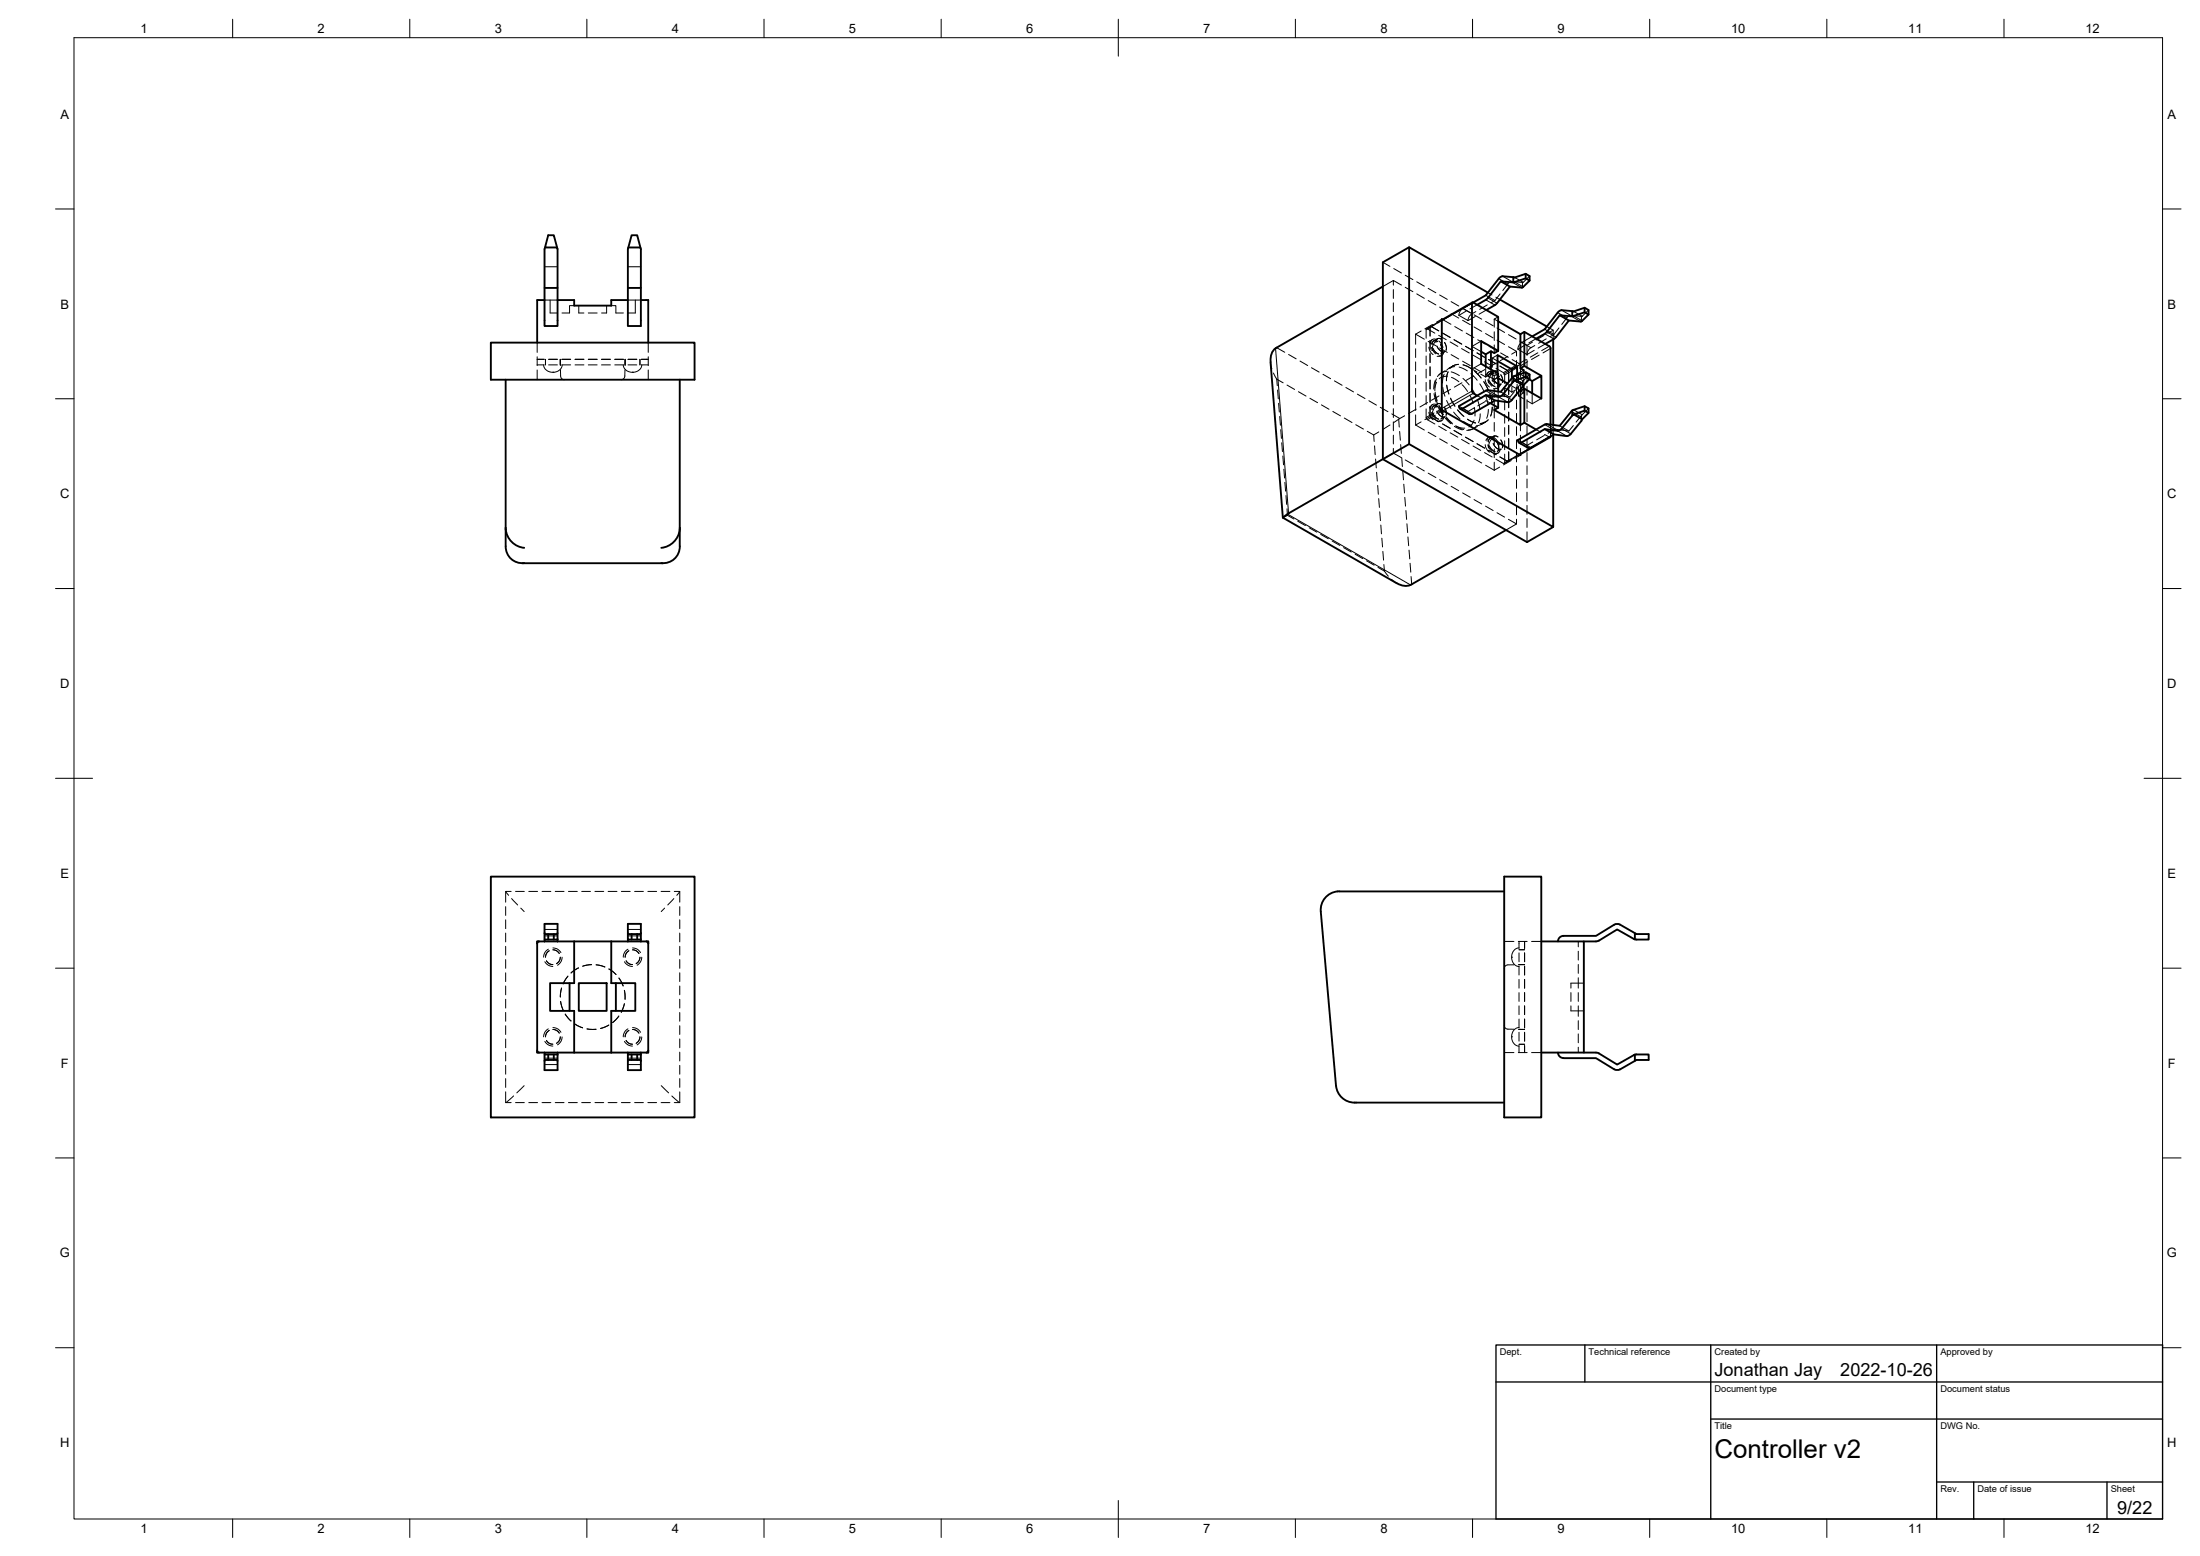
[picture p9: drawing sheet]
<svg xmlns="http://www.w3.org/2000/svg" width="594mm" height="420mm" viewBox="0 0 594 420" stroke-linecap="round" stroke-linejoin="round" font-family="sans-serif">
<!-- layer: Visible -->
<g fill="none" stroke="#000" stroke-width=".51">
<path d="M147 77.7h3.6M147.2 66.8l-.2 21.2h3.6v-20.8l-.2-.4h-3.2l.8-3.3h1.5l.9 3.3M169.5 77.7h3.6M169.7 66.8h3.2l.2 .4v20.8h-3.6zM169.7 66.8l.9-3.3h1.5l.8 3.3M373.4 77.4l-28.7 16.5M380.5 66.8l-7.1 4v53.2l38.9 22.4 7.1-4.1M401.8 79l-21.3-12.2v53.1M404.7 75.2l-3.5 4.5-3.4 2M405.3 76l2.4 1.4M408.6 74.8l-2.8-.2-.5 .1-.6 .5M408.6 74.8v1.4"/>
<path d="M408.6 76.2l-3.3-.2-3.5 4.5M408.7 76.2l3.3-1 1 .6-1.7 1.7M410.9 77.7l-3.2-.3-3.6 4.7-2.7 1.6M411.3 77.5l-.4 .2M412 73.9l-3 1-.4-.1M412 73.9l1 .6v1.3M412 73.9v1.3M132.5 92.5h55.1v10h-55.1zM147 81h-1.9v11.5M150.6 81h4.4v1.5h10.1v-1.5h4.4M173.1 81h1.9v11.5M343.1 97.8l3.3 42"/>
<path d="M344.8 93.9a3.6 3.6 0 0 0-1.7 3.8M389.6 86.3l-.3-.1v24.5l21.3 12.2v-.2M397.6 81.7l-8.3 4.7M397.8 81.7l6.8 3.9v9.1M397.8 81.7l-.3 .2v23.7l.3 .6 1.1 .6M400 95l1.2 .7M401.2 95.7v3.3M401.8 80.4l-2.9 1.9M402.6 94.8v5M404.4 97.5l3.9 2.2M404.6 94.7l-1.1 .7-.9-.6-1.4 .9M404.6 94.7l-4.6-2.6v6.1l4.6 2.7v4.8"/>
<path d="M404.6 86.8l6 3.4M405 80.9l12.7 7.3M408.3 99.7v2.4M409.7 98.9l-5.3-3v4.9M409.7 98.9v2.4M409.7 98.9l-1.4 .8M410.6 90.2l1-.6 6.8 3.9 .3 .4v20.7M410.6 90.2v9.2M411.6 89.6v9.2M413.7 90.8l3.4-1.9 3.5-4.5 .8-.6 3.2 .2v1.4l3.3-1.1 1.1 .6-2 1.9-3.3-.2-3.5 4.4M417.7 89.6l-2.9 1.9M419.4 91.7v23"/>
<path d="M420.2 91l-2.9 1.9M421.2 85.1l2.5 1.5M424.6 84l.3 .1 3-1 1.1 .6v1.2M424.6 85.4l-3.4-.3-3.5 4.5M427.9 83.1v1.2M136.5 102.5l.1 45a4.5 4.5 0 0 0 4.9 4.6M183.6 102.5v45a4.5 4.5 0 0 1-5 4.6M380.5 119.9l-7.1 4.1M401.2 105.5l-7.2 4.2M401.2 106.7l2.5 1.4M401.8 105.3l-.6 .2M402.4 108.9l2.2 1.2"/>
<path d="M404.6 102.1l2.5 1.5M404.6 108.2v1.9M404.7 107.2l-3.5-.5-6.2 3.6a.64 .64 0 0 1-.7 0 .64 .64 0 0 1-.3-.6M405.8 106.6l-.6 .4-.5 .2M408.6 101.7v1.4M408.6 103.1l-2.8 3.5M408.6 101.7l3.4-1.2 1 .6v1.2M408.7 101.7l-3.4 4.1-3.5-.5M409 102.7l2.3 1.4-3.6 4.4-.5 .1-3.5-.5-6.5 3.7h-.4l-2.5-1.4M409 102.7l-.4 .4M410.2 119.5l2.4 1.4M411.5 100.7v-.8l-.9-.5 1-.6 4.6 2.7"/>
<path d="M411.5 103.9v1.2M411.6 105l-1 .6v9.2l-7.1-4.1 1.1-.6M411.6 105v9.2M411.6 114.2l3.2 1.8M411.6 114.2l-1 .6M412 101.7l1 .6-1.7 1.8M412 100.5v1.2M412 101.7l-3 1M413 102.4l.7 .5M413.7 102.9l2.5-1.4v6.1l-4.6-2.6M413.7 102.9v3.3M417.1 115.9l2.5 1.4"/>
<path d="M418.6 118l-8.2 4.8M418.7 117.8l-.3 .2M419.4 117.4v24.9l-38.9-22.4M420.6 116.4l-3.5-.5-6.2 3.5a.64 .64 0 0 1-.7 .1 .64 .64 0 0 1-.3-.7M423.1 117.8l-3.5-.5-6.2 3.6M424.6 110.8v1.4l-3.2 3.8-.8 .3M424.6 112.2l.3-.3 2.3 1.3-3 3.9-.6 .5-.5 .1M424.6 110.8l3.3-1.1 1.1 .6v1.2M424.6 110.8l-3.4 4.2-3.9-.5-7.4 4.3M424.9 111.9l3-1 1.1 .6-1.8 1.7M427.9 109.7v1.2M346.4 139.8l30.8 17.7a3.8 3.8 0 0 0 4 .3l25.5-14.7"/>
<path d="M348 138.6l-1.6 1.2M373.4 124l-25.4 14.6M413.4 120.9h-.7M136.5 142.5l.1 .5M136.6 142.9a5.6 5.6 0 0 0 5 5M141.1 152.1h37.9M183.6 142.9a5.6 5.6 0 0 1-5 5M183.6 142.5v.5M132.5 236.7h55.1v65h-55.1zM406.2 236.7h10v65h-10zM145.1 254.2h29.9v30h-29.9zM145.6 254.2l-.5 .5"/>
<path d="M147 252v-2.5h3.6v4.1M147 252v2.2M147 252l.2 .2h3.2l.2-.2M147.1 253.6h3.5M148 252.2v1.5M149.5 252.2v1.5M150.6 253.6v.6M155 254.2v11.3h-6.5v7.5h6.5v11.2M165.1 254.2v11.3h6.5v7.5h-6.5v11.2M169.5 252l.2 .2h2.4M169.6 253.6h3.5M170.6 252.2v1.5"/>
<path d="M172.1 252.2v1.5M173.1 252v-2.5h-3.6v4.7M173.1 252v2.2M173.1 252l-.2 .2h-.8M174.6 254.2l.5 .5M361.6 240.7h44.6M361.6 240.7a5 5 0 0 0-4.9 5.4l4.1 47.1a5 5 0 0 0 5 4.5h40.4M416.2 254.2h11.5v30h-11.5M427.7 254.2h3.3M441.5 252l-4.1-2.3a1.54 1.54 0 0 0-1.5 0l-4.9 3h-8.8a1.49 1.49 0 0 0-1.5 1.5M441.5 252l.4 .2h3.3v1.5l-3.7-.1zM441.5 253.6l-4.8-2.6-4.9 3-.8 .2"/>
<path d="M153.8 265.5v7.5M156.3 265.5h7.5v7.5h-7.5zM166.3 265.5v7.5M145.1 283.7l.5 .5M147 284.2v2.3M147.2 284.7h3.2M147.2 284.7l-.1 .1M148 286.2h2.4l.2 .3M148 284.7v1.5M148 286.2h-.8l-.2 .3M149.5 284.7v1.5M150.4 284.7l.2 .1"/>
<path d="M150.6 284.2v4.8h-3.6v-2.5M169.5 284.2v4.8h3.6v-2.5M169.5 286.5l.2-.3h3.2l.2 .3M169.7 284.7h3.2M169.7 284.7l-.1 .1M170.6 284.7v1.5M172.1 284.7v1.5M172.9 284.7l.2 .1M173.1 284.2v2.3M175.1 283.7l-.5 .5M420.7 284.2a1.49 1.49 0 0 0 1.5 1.5h8.8l4.9 3.1 .8 .1 .7-.2M427.7 284.2l3.8 .1 5.2 3.2 4.5-2.6"/>
<path d="M441.5 284.8v1.7M441.5 284.8l-.3 .1M441.9 284.7h3.3v1.5h-3.3l-4.4 2.6M441.9 284.7l-.4 .1"/>
</g>
<!-- layer: Hidden -->
<g fill="none" stroke="#000" stroke-width=".27">
<path d="M147 72h3.6M169.5 72h3.6M373.4 70.8l1.9 1.1M376.3 78.2v2.4M376.3 75.7l-2.9 1.7M376.4 72.5l2 1.2M378.4 77l-2.1-1.3v1.3M379.5 74.3l2 1.2M379.5 77.6l2 1.2M382.6 76.1l2 1.2M382.6 79.4l2 1.2M385.7 77.9l2 1.2"/>
<path d="M388.7 79.7l2.1 1.1M401.2 79.7l2.5 1.5M401.8 79l1.1 .7M405.1 79.4l-1.4 1.8-1 .5M409 74.9l2.3 1.3-.2 .1M411.1 77.7v-1.4l-3-.3-.7 .5-1.6 1.9M413 74.5l-1.7 1.7M145.1 97h1.9M145.1 98.5h1.9M145.1 92.5v2.6M145.1 96.3v2.4M145.1 99.9v2.6"/>
<path d="M146.8 98.5a2.3 2.3 0 0 0 2.5 2M147 81h3.6M147.3 97v1.5M148.1 97h2.4M148.1 98.5h2.4M148.5 81v3.5h2.1M151.3 98.5v-1.5v1.7M151.3 99.9l.1 1.6a1.01 1.01 0 0 0 1 1M151.7 97h2.4M151.7 98.5h2.4M151.8 98.5a2.3 2.3 0 0 1-2.5 2M155 82.5h-1.2v2h-2"/>
<path d="M155.3 97h2.4M155.3 98.5h2.4M156.3 82.5v2h1.4M158.9 84.5h2.3M158.9 97h2.3M158.9 98.5h2.3M162.4 97h2.4M162.4 98.5h2.4M163.8 82.5v2h-1.4M165.1 82.5h1.2v2h2M166 97h2.4M166 98.5h2.4"/>
<path d="M168.3 98.5a2.3 2.3 0 0 0 2.5 2M168.8 99.9l-.1 1.6a1.01 1.01 0 0 1-1 1M168.8 98.5v-1.5v1.7M169.5 81h3.6M169.6 97h2.4M169.6 98.5h2.4M171.6 81v3.5h-2.1M172.8 97v1.5M173.1 97h1.9M173.1 98.5h1.9M173.3 98.5a2.3 2.3 0 0 1-2.5 2M175 92.5v2.6"/>
<path d="M175 96.3v2.4M175 99.9v2.6M343.1 97.8l.4 1.8M376.3 81.8v2.4M376.3 85.3v2.4M376.3 88.9v2.4M376.3 92.5v2.4M376.3 96.1v2.3M376.3 99.6v2.4M382.3 90.2l2.3 1.4M382.3 90.2v2.8M382.3 94.2v2.3"/>
<path d="M382.3 97.7v2.4M383.8 89.4l-1.5 .8M385.1 92.5v2.4M385.1 96.1v2.4M385.1 99.7v2.4M385.7 92.2l2 1.2M385.7 81.2l2 1.1M385.8 93.7l.4 1.1 .8 1M386.2 91.9v2.4M386.2 95.5v2.4M386.2 99.1v2.4M386.5 93.8l1.2 1.7"/>
<path d="M386.8 91.7l-.8 .9M386.8 87.6l-2 1.2M386.9 94.1l.9 1.1 .7 .4M387.5 90l-2.3-1.2-.1 2.5M387.6 91.6a1.03 1.03 0 0 0-1.3 1.2M388 93.5l.8 1.1 .8 .4M388.2 91.5l-1.1 .6M388.2 92.3a.88 .88 0 0 0-1-.2 .88 .88 0 0 0-.5 .9M388.5 90.6l2 1.1M388.5 89.3l-2.3-1.1v2.5M388.5 92.1l1.2 1.7M388.7 94l2.1 1.2"/>
<path d="M388.7 82.9l2.1 1.2M389 93a2.42 2.42 0 0 1 .4 2.2M389.3 91.7a.89 .89 0 0 0-1.1-.3 .89 .89 0 0 0-.4 1M389.3 86.4l-4.1 2.4M389.3 86.2l-1.4 .8M389.4 96l-1.3 .2M389.6 89.9l2 1.2M389.6 86.3l2.2 1.3M389.9 94.8a1.03 1.03 0 0 1-1.3 1.3M390.1 92.5a2.46 2.46 0 0 1 .4 2.1M390.2 94.9l-1.1 .6M391.6 92.3l2.1 1.2"/>
<path d="M391.9 95.8l2 1.1M391.9 81.4l2 1.2M391.9 84.7l2 1.2M392.3 98.8l-1 .7M392.4 98.8l-1 .6M392.6 91.7l2.1 1.2M392.8 99l-1.5 .4-.7 .6M392.8 88.2l2.1 1.2M393.8 98.4l-1.4 .4-.7 .6M394 99.1l2.2 1M394.7 94.1l2 1.2M394.9 97.5l2.1 1.2"/>
<path d="M394.9 83.2l2.1 1.2M394.9 86.5l2.1 1.2M395.1 98.5l2.2 1M395.7 93.5l2.1 1.2M395.9 84l-1.9 1.2M395.9 90l2.1 1.1M397.8 95.9l2 1.2M397.8 81.7l-2.8 1.6a2.21 2.21 0 0 0-1 1.9M398 99.3l2.1 1.2M398 85l2.1 1.2M398 88.3l2.1 1.2M398.4 85.4l-2 1.2"/>
<path d="M398.5 84.1l-1 .6a2.21 2.21 0 0 0-1.1 1.9l-2.4-1.4M398.8 95.3l2.1 1.2M398.9 82.3l-2 1.1M399 91.7l2.1 1.2M400 98.2l-2.5 1.5 1.3 .7M400 92.1l-2.5 1.4 2.5 1.5M400.9 97.7l2 1.2M401 99.8l-2.1 1.2M401.2 86.8l2 1.2M401.2 90.1l2 1.1M401.2 99v2.8M401.4 83.7l-2 1.1"/>
<path d="M401.6 82.3l-2 1.2M401.9 97.1l2.1 1.2M402.1 93.5l2.1 1.2M402.6 99.8v1.2M403 96.7v2.5M403 96.7l1.4 .8M403.5 86.2l1.1 .6M403.5 86.2v2.2M403.5 89.6v2.3M403.5 93.1v2.3M403.9 80.2l1.1 .7M404 99.5l2.3 1.4v2.7"/>
<path d="M404.1 98l-2.1 1.2M404.2 88.6l2.1 1.2M404.2 91.8l2.1 1.2M404.4 95.9l-1.4 .8M404.6 85.6l-1.1 .6M405 98.8l2.3 1.5 .1 2.7M405.2 95.3l2.1 1.2M407.2 96.2l-2.1 1.2M407.3 93.6l2.2 1.3v1.2M407.3 90.4l2.1 1.1M408.1 99.8l-2.1 1.2M408.3 97.1l2.3 1.3-1.5 .8"/>
<path d="M409.5 97.3v2.4M409.5 94.9l-1.3 .7M410.4 92.1l1.9 1.1v2.8M410.6 99.4v2.5M411.5 99.9l-1.5 .9M411.8 93.2l-1.9 1.1M412.3 97.2v2.4M413.7 90.8l-2.8 1.7a2.21 2.21 0 0 0-1 1.8l2.4 1.4M413.8 92.4l-1.5 .8M414.3 94.6l-2 1.1M414.4 93.3l-1 .6a2.21 2.21 0 0 0-1.1 1.8M414.8 91.5l-1.9 1.1"/>
<path d="M416.9 90.6l-2.1 1.2M417.1 88.9l2.5 1.4M417.3 92.9l-2 1.1M417.5 91.5l-2 1.2M417.7 88.2l1.7 1v2.5M419.4 89.2l-1.5 .8M421 88.5l-1.4 1.8-1 .6M424.9 84.1l2.3 1.3M427 85.4l-3.2-.1-.5 .3-1.6 2M427 85.4v1.4M427.2 85.4h-.2M429 83.7l-1.8 1.7"/>
<path d="M149.3 100.5h.1M170.8 100.5h.1M343.9 100.7l.9 1.7M372.3 116.6l-1.4 .9M375.3 114.7l-2 1.3M376.3 103.2v2.4M376.3 106.8v2.4M376.3 110.3v2.4M376.3 113.9v2.4M376.3 117.5v2.4M379.3 112.3l-3 1.8M382.3 114.8l2.3 1.3"/>
<path d="M382.3 101.3v2.4M382.3 104.9v2.4M382.3 108.5v2.3M382.3 112v2.8M382.4 110.5l-2.1 1.2M383.8 113.9l-1.5 .9M385.1 110.4l.1 2.7 2.3 1.4M385.1 103.3v2.3M385.1 106.8v2.4M385.5 108.7l-2.1 1.2M385.7 116.7l2 1.2M385.8 111.3l.4 1.1 .8 .9"/>
<path d="M386.2 109.8v2.6l2.3 1.5M386.2 102.6v2.4M386.2 106.2v2.4M386.5 111.4l1.2 1.7M386.8 109.2l-.8 1M386.8 112.1l-2 1.2M386.9 111.7l.9 1.1 .7 .4M387.2 106.3l.6 2.3M387.6 102.7l-.4 2.4M387.6 109.2a1.03 1.03 0 0 0-1.3 1.2M388 111l.8 1.2 .8 .4M388.2 109.1l-1.1 .6"/>
<path d="M388.2 109.8a.88 .88 0 0 0-1-.2 .88 .88 0 0 0-.5 1M388.2 109.7l1.2 2M388.5 115.1l2 1.2M388.5 109.7l1.2 1.7M388.6 106.9l-2.1 1.2M388.7 118.5l2.1 1.2M389 110.6a2.39 2.39 0 0 1 .4 2.2M389.3 109.2a.89 .89 0 0 0-1.1-.2 .89 .89 0 0 0-.4 1M389.3 110.7l-1.4 .8M389.4 113.6l-1.3 .2M389.6 114.5l2 1.2M389.6 104.6l.6 2.4"/>
<path d="M389.9 112.4a1.03 1.03 0 0 1-1.3 1.2M390 101l-.4 1.1-.1 1.3M390.1 110a2.49 2.49 0 0 1 .4 2.1M390.1 112.7l1.7 1.7M390.2 112.5l-1.1 .6M390.3 100.1l-1.4 .8-.8 .8M390.6 108.1l1.2 2.2M390.7 104l.5 2.4M391 100.4l-.3 1.1-.1 1.3M391.6 116.9l2.1 1.1M391.7 107.5l1.2 2.2M391.7 105.1l-2.1 1.2"/>
<path d="M392.5 111.3l1.7 1.8M392.6 116.2l2.1 1.3M392.7 115.1l2.2 1M393.6 110.7l1.7 1.7M394 109.7l2.4 1.4 .3 .7M394.7 118.7l2 1.1M394.8 103.4l-2.1 1.1M395.2 113.8l2.2 1M395.7 118l2.1 1.2M396.3 113.2l2.2 1M397.2 100.9l1.7 1.8M397.9 101.6l-2.1 1.2"/>
<path d="M398 110.2l-1.6 .9M398.3 100.3l1.6 1.8M398.8 119.8l2.1 1.2M398.9 106.8l1.3 .7M398.9 115.1l-1.5 .9-1.3 .2M399.6 103.7l1.2 2.1M399.9 101l1.3 .8M400.7 103.1l1.1 2.1M400.8 114l-1.2 .8-1 .2M401.1 102.5l.2 1 .9 1M401.1 108.4l-2.1 1.2M401.1 114l-1.1 .6"/>
<path d="M401.2 114l-1.1 .6M401.2 101.1l2.3 1.3M401.2 108.1l1.2 .8M401.2 107l.6 2.3M401.7 102.6l.5 .9 .7 .8M401.9 113.4l-1.2 .8-1 .2M401.9 110.6l-.5 2.3M402.1 118l-.9 .9M402.1 100.4l-.9 .9M402.1 102.8l.9 1.2 .7 .4M402.3 106.3l.6 2.4M402.8 117.9a1.01 1.01 0 0 0-1.2 1.2"/>
<path d="M402.8 100.3a1.02 1.02 0 0 0-1.2 1.3M403 109.9l-.5 2.4M403 102.8l2.1 1.3M403 100.4v2.4M403.2 119.8l.6 .9 1 .6M403.2 102.2l.9 1.2 .7 .3M403.4 117.8l-1.1 .6M403.4 100.2l-1.1 .6M403.4 118.6a.88 .88 0 0 0-1-.2 .88 .88 0 0 0-.5 .9M403.4 101a.88 .88 0 0 0-1-.2 .88 .88 0 0 0-.5 .9M403.5 101.5v2.2M403.5 104.9v2.4"/>
<path d="M403.5 108.5v4.4M403.5 114.1v2.4M403.5 117.6v2.4M403.7 118.4l1.2 1.7M403.7 100.8l.8 1 .4 .8M404.2 119.4a2.29 2.29 0 0 1 .4 2.1M404.2 101.8a2.32 2.32 0 0 1 .4 2.1M404.4 100.8v1.2l.2 .1M404.5 118a.88 .88 0 0 0-1-.2 .88 .88 0 0 0-.5 .9M404.5 100.4a.89 .89 0 0 0-1-.2 .89 .89 0 0 0-.5 .9M404.6 100.9l-1.1 .6-.9-.5-1.4 .8M404.6 105.7v2.5"/>
<path d="M404.6 104.7l-1.3 .3M405 101.6l-2 1.2M405.1 103.6a1 1 0 0 1-1.3 1.2M405.3 105.8l2.4 1.5M405.3 118.8a2.39 2.39 0 0 1 .4 2.1M405.3 101.2a2.39 2.39 0 0 1 .4 2.1M405.4 103.7l-1.1 .6M406.1 104.6l2.2 1.3M406.3 104.8v2.3M406.3 108.3v2.4M406.3 111.9v2.4M406.3 115.5v2.4"/>
<path d="M406.3 119v2.4M407.1 103.6l2.6 1.5v-1.3M407.4 104.1v2.4M407.4 107.7v2.4M407.4 111.3v2.4M407.4 114.9v2.3M407.4 118.4v2.4M408.3 102.1v1.3M408.3 104.6v1.3M408.9 105.7l-1.2 1.6-3.6-.5-2 1M409.5 100.9v2.4M409.5 104.5v2.4"/>
<path d="M409.5 108.1v2.3M409.5 111.6v2.4M409.5 115.2v2.4M409.5 118.8v2.4M409.7 101.3v1.3M409.7 105.1l-1.4 .8M409.9 118.8l2.4 1.5M410 100.8l3 1.6M410 106.9l1.4 .8M410 100.8v2.4M410 104.4v2.5M410.6 103.1v2.5l.9 .5-1.5 .8"/>
<path d="M410.6 114.8v1.5M410.6 117.5v2.4M411.1 103.1l-1.4 1.7M411.1 103.1v1.4M411.5 100.7v3.2M411.5 105.1v1M412.3 100.8v2.3M412.3 104.3v2.4M412.3 107.9v2.4M412.3 111.5v2.4M412.3 115v2.4M412.3 118.6v2.4"/>
<path d="M412.4 108.2l1.3 .8M413 101.1l-1.9 2M413.7 106.2v2.8M413.9 119.4l-1.6 .9M414.8 116l1.3 .7M416.2 107.6l-2.5 1.4M417 117.6l-2 1.2M417.1 117.3l1.3 .7M418.4 118h.1M418.7 114.6v3.2M419.4 114.7v2.7M421.2 115l2.5 1.4"/>
<path d="M424.9 114.9l-1.2 1.5-3.7-.5-2 1.1M427 113.6v-1.3l-1.4 1.7M429 110.3l-2 2M347.7 139.1l-1.3 .7M376.3 121.1v1.2l2.1 1.3M376.3 122.3l-2.9 1.7M379.5 124.2l2 1.2M382.6 126l2 1.2M385.7 127.8l2 1.1M388.7 129.5l2.1 1.2M391.9 120.3l2 1.2M391.9 131.3l2 1.2"/>
<path d="M394.9 122.1l2.1 1.2M394.9 133.1l2.1 1.2M397.8 120.4l2 1.2M398 123.8l2.1 1.2M398 134.9l2.1 1.2M400.9 122.2l2 1.2M401.1 120.1l.2 1 .9 1M401.2 125.6l2.3 1.4M401.2 136.7l2 1.2M401.7 120.1l.5 1 .7 .8M401.9 121.6l2.1 1.2M402.1 120.4l.6 .9 1 .6"/>
<path d="M403.5 121.2v2.4M403.5 124.8v2.2M404.2 138.5l2.1 1.1M404.6 122.3l-1.3 .3M405 126.1l-1.5 .9M405.1 121.2a1.01 1.01 0 0 1-1.3 1.2M405.4 121.3l-1.1 .6M406.3 122.6v2.6l-2.3-1.2M407.4 122l-.1 2.5-2.3-1.1M408.1 124.4l-2.1 1.1M409.5 122.3v2.4M409.5 125.9v2.4"/>
<path d="M409.5 129.5v2.4M409.5 133.1v2.3M409.5 136.6v2.4M410.4 122.8l-4.2 2.4M410.6 122.9l-1.5 .9M410.6 121.1v1.6M412.3 120.3l.3 .6M412.3 122.2v2.4M412.3 125.8v2.3M412.3 129.3v2.4M412.3 132.9v2.4M412.3 136.5v2.4"/>
<path d="M373.8 154.2l1.1 1.4M375.8 156.4l1.3 1.1M407.3 140.2l2.2 1.3M409.5 140.2v1.3M409.5 141.5l-2.8 1.6M412.3 140.1v2.3M412.3 143.6v2.8M136.5 240.7l.9 1.1M136.5 244.8v2.4M136.5 248.4v2.4M136.5 251.9v2.4M136.5 255.5v2.4"/>
<path d="M136.5 259.1v2.4M138 240.7h-1.5v2.9M138.2 242.6l1.6 1.8M139.2 240.7h2.4M140.6 245.2l.9 .9M142.8 240.7h2.4M146.4 240.7h2.3M147 252.7h3.6M147 251h3.6M147.1 259.7l1 1 1.2 .3M147.6 259.4l.9 .9 .8 .2M148.1 256.3l-.9 .9-.4 1.3"/>
<path d="M148.3 256.7l-.7 .7-.3 1.1M149.3 256.5l1 .2 .7 .8M149.3 256l1.4 .4 .8 .8M149.9 240.7h2.4M151.3 258.5l-.2 .9-.8 .8M151.8 258.5l-.2 1-1.1 1.1M153.5 240.7h2.4M157.1 240.7h2.3M160.7 240.7h2.3M164.2 240.7h2.4M167.8 240.7h2.4M168.6 259.7l1 1 1.2 .3"/>
<path d="M169.1 259.4l.9 .9 .8 .2M169.5 252.7h3.6M169.5 251h3.6M169.6 256.3l-.9 .9-.4 1.3M169.8 256.7l-.7 .7-.3 1.1M170.8 256.5l1 .2 .7 .8M170.8 256l1.4 .4 .8 .8M171.4 240.7h2.3M172.8 258.5l-.2 .9-.8 .8M173.3 258.5l-.2 1-1.1 1.1M174.9 240.7h2.4M178.5 240.7h2.4"/>
<path d="M179.5 245.2l-.9 .9M181.9 242.6l-1.6 1.8M182.1 240.7h1.5v2.9M183.6 240.7l-.8 1.1M183.6 244.8v2.4M183.6 248.4v2.4M183.6 251.9v2.4M183.6 255.5v2.4M183.6 259.1v2.4M406.2 254.2h2.6M408.2 258.5h.1M410 254.2h2.4"/>
<path d="M410.2 256a2.56 2.56 0 0 0-2 2.5 2.56 2.56 0 0 0 2 2.5M410.2 254.2v1.9M410.2 256.5h1.5M410.2 257.3v2.4M411.7 254.2v1.9M411.7 257.3v2.4M413.6 254.2h2.6M426.2 254.2v1.5M426.2 256.9v2.3M136.5 262.7v2.3M136.5 266.2v2.4M136.5 269.8v2.4"/>
<path d="M136.5 273.4v2.4M136.5 277v2.3M148.1 277.8l-.9 .9-.4 1.3M148.3 278.2l-.7 .7-.3 1.1M149.3 278l1 .2 .7 .8M149.3 277.5l1.4 .4 .8 .8M151.3 280l-.2 .9-.8 .8M151.4 270.4l.7 2.4M151.6 266.8l-.3 2.4M151.8 280l-.2 1.1-1.1 1M152.6 273.8l1.6 1.9M153.4 263.6l-1.3 2.1"/>
<path d="M155.2 276.5l2.1 1M156.2 261.4l-2 1.3M158.5 277.8l2.5 .1M159.7 260.5l-2.3 .4M161 260.5l2.3 .6M164.4 276.8l-2.2 .9M164.4 261.6l1.9 1.5M167.1 274.4l-1.7 1.7M167.1 264.1l1.2 2.1M168.6 267.4l.2 2.4M168.6 271l-.8 2.3M169.6 277.8l-.9 .9-.4 1.3"/>
<path d="M169.8 278.2l-.7 .7-.3 1.1M170.8 278l1 .2 .7 .8M170.8 277.5l1.4 .4 .8 .8M172.8 280l-.2 .9-.8 .8M173.3 280l-.2 1.1-1.1 1M183.6 262.7v2.3M183.6 266.2v2.4M183.6 269.8v2.4M183.6 273.4v2.4M183.6 277v2.3M406.2 276.9a1.01 1.01 0 0 0 1 1h1.6M408.2 280h.1"/>
<path d="M408.8 260.5h-1.6a1.01 1.01 0 0 0-1 1M410 277.9l1.7 .1h-1.5M410.2 277.5a2.56 2.56 0 0 0-2 2.5 2.56 2.56 0 0 0 2 2.5M410.2 260.5h1.5h-1.7M410.2 260.9v2.4M410.2 264.5v2.3M410.2 268v2.4M410.2 271.6v2.4M410.2 275.2v2.4M410.2 278.7v2.4M411.7 260.9v2.4M411.7 264.5v2.3"/>
<path d="M411.7 268v2.4M411.7 271.6v2.4M411.7 275.2v2.4M411.7 278.7v2.4M424.2 271.6v1.4h3.5M424.2 268v2.4M426.2 264v2.8M426.2 271.6v2.8M426.2 260.4v2.4M426.2 268v2.4M426.2 275.6v2.4M426.2 279.2v2.4"/>
<path d="M427.7 265.5h-3.5v1.3M136.5 294.8v2.9h1.5M136.5 280.5v2.4M136.5 284.1v2.4M136.5 287.7v2.4M136.5 291.3v2.3M138.7 295.9l-2.1 1.8M139.2 297.7h2.4M141.5 293.2l-1.9 1.9M142.8 297.7h2.4M146.4 297.7h2.3M147 285.7h3.6"/>
<path d="M147 287.5h3.6M147.1 281.2l1 1 1.2 .3M147.6 280.9l.9 .9 .8 .2M149.9 297.7h2.4M153.5 297.7h2.4M157.1 297.7h2.3M160.7 297.7h2.3M164.2 297.7h2.4M167.8 297.7h2.4M168.6 281.2l1 1 1.2 .3M169.1 280.9l.9 .9 .8 .2M169.5 285.7h3.6"/>
<path d="M169.5 287.5h3.6M171.4 297.7h2.3M174.9 297.7h2.4M178.5 297.7h2.4M178.6 293.2l2 1.9M181.4 295.9l2.1 1.8M182.1 297.7h1.5M183.6 280.5v2.4M183.6 284.1v2.4M183.6 287.7v2.4M183.6 291.3v2.3M183.6 294.8v2.9"/>
<path d="M406.2 284.2h2.6M410 284.2h2.4M410.2 282.3v1.9M410.2 282h1.5M411.7 282.3v1.9M413.6 284.2h2.6M426.2 282.8v1.4"/>
</g>
<!-- layer: Hidden Narrow -->
<g fill="none" stroke="#000" stroke-width=".27">
<path d="M404.7 75.2l2.5 1.5M405.8 74.6l2.5 1.4M344.7 93.9l2.2 1.2M348 95.7l2 1.2M351 97.5l2.1 1.2M354.1 99.3l2.1 1.2M386.7 94.6h.1M387.2 87.8l-2.1 1.2M388.1 91.8l-.9 1-.5 1.8M388.6 87l-3.1 1.8M389.3 86.6l-1 .6M391.7 85.2l-2.1 1.2"/>
<path d="M394.8 83.5l-2.1 1.1M395 83.3l2.5 1.4M397.8 81.7l-2 1.2M409.1 98.8l-3.1 1.8M409.4 99.4l-3.1 1.8M410.9 92.5l2.5 1.4M412.2 97l-2.1 1.2M412.5 97.7l-2 1.1M415.3 95.3l-2.1 1.2M415.6 95.9l-2 1.2M418.4 93.5l-2.1 1.2M418.7 94.1l-2 1.2"/>
<path d="M420.6 84.4l2.5 1.4M421.7 83.8l2.5 1.4M345 105.3l.2 2.4M345.3 108.9l.2 2.4M345.6 112.5l.2 2.3M345.8 116l.2 2.4M346.1 119.6l.2 2.3M346.5 103.4l-1.7-1 .1 1.7M347.5 104l2.1 1.2M350.6 105.8l2.1 1.2M353.7 107.5l2.1 1.2M356.8 109.3l2.1 1.2"/>
<path d="M357.3 101.1l2 1.2M359.9 111.1l2.1 1.2M360.3 102.8l2.1 1.2M363 112.9l2.1 1.2M363.4 104.6l2.1 1.2M366.1 114.7l2.1 1.2M366.5 106.4l2.1 1.2M369.2 116.5l1.7 1 .2 1.7M369.6 108.2l2.1 1.2M372.7 110l2.1 1.2M375.8 111.8l2.2 1.2M377.7 113.2l.1 2.1"/>
<path d="M378 116.5l.1 2.4M387.2 111.5l-2.1 1.2M387.5 105.9l.6 2.3M387.5 106.6l.6 2.3M387.6 112.1l-2.1 1.2M387.9 102.3l-.5 2.4M387.9 103.2l-.4 2.3M388.1 109.3l-1 1.3-.4 1.6M388.6 109.4l1.1 2.1M388.6 110l1.2 2M389.3 110.3l-1 .6M389.7 110.9l-1.1 .6"/>
<path d="M390.4 112.5l1.7 1.7M390.5 112.9l1.8 1.6M390.7 100.3l-1 .2-1.2 .8M390.8 101.6l-1.1 .1-1.1 .6M391.9 100.4l2.2 1M391.9 101.9l2.1 1.2M393.1 115l2.2 1M393.3 115.1l1.3 .4 .9 .1M394.8 103.9l1.5 1.8M395.1 102.2l1.6 1.7M396.9 106.7l.9 2.2M397.4 104.9l1.2 2.1"/>
<path d="M398.1 113.5l-.8 1.3-.7 .5M398.1 110l.2 2.3M398.6 115.1l-1.1 .8-1 .2M399.1 108.2l.5 2.3M399.7 111.7l-.1 1.4-.3 1M401.2 105.5l2.5 1.4M401.8 105.3l2.5 1.5M403.3 118.1l-1.1 1.4-.3 1.5M403.3 100.5l-1.1 1.4-.3 1.5M408.4 101.9l2.5 1.4M409 101.5l2.3 1.3M415.6 119.6l-2.3 1.3"/>
<path d="M417.1 114.6l2.5 1.5M417.7 114.5l2.5 1.4M418.4 118l-2.1 1.2M418.7 117.8l-2 1.2M424.3 111.1l2.5 1.4M424.9 110.7l2.3 1.3M346.4 123.1l.2 2.4M346.7 126.7l.2 2.4M347 130.3l.2 2.3M347.3 133.8l.1 2.4M347.5 137.4l.2 1.7 1.7 1M371.2 120.4l.1 2.4"/>
<path d="M371.5 124l.1 2.3M371.7 127.5l.2 2.4M372 131.1l.2 2.4M372.3 134.6l.2 2.4M372.6 138.2l.2 2.4M378.2 120.1l.2 2.3M378.5 123.6l.2 2.4M378.8 127.2l.2 2.4M379.1 130.7l.2 2.4M379.3 134.3l.2 2.4M379.6 137.9l.2 2.4M407 124.5l-1 .7"/>
<path d="M408.1 123.9l-1.8 1M409.4 123.1l-2 1.2M410.2 122.7l-1.1 .6M412.5 121.4l-2 1.2M350.4 140.7l2.1 1.2M353.5 142.5l2.1 1.2M356.6 144.3l2.1 1.2M359.7 146.1l2.1 1.2M362.8 147.9l2.1 1.2M365.9 149.6l2.1 1.2M369 151.4l2.1 1.2M372.9 141.8l.1 2.3"/>
<path d="M373.1 145.3l.2 2.4M373.4 148.9l.2 2.4M373.7 152.4l.1 1.8-1.7-1M379.9 141.4l.2 2.4M380.2 145l.2 2.4M380.5 148.5l.2 2.4M380.8 152.1l.2 2.4M381 155.7l.2 2.1"/>
</g>
<!-- layer: Visible Narrow -->
<g fill="none" stroke="#000" stroke-width=".27">
<path d="M408.4 76.2l2.5 1.5M409 76.2l2.3 1.3M344.4 94.1l3.6 44.5M397.5 81.9l-8.2 4.7M401.2 81l2.5 1.4M401.8 80.5l2.5 1.4M417.1 90.1l2.5 1.4M417.7 89.6l2.5 1.4M424.3 85.4l2.5 1.4M424.9 85.3l2.3 1.3M395 110.3l2.5 1.4M397.5 105.6l-8.2 4.7"/>
<path d="M397.8 106.2l-8.1 4.7M404.7 107.2l2.5 1.4M405.8 106.6l2.5 1.4M410.9 119.4l2.5 1.5M420.6 116.4l2.5 1.4M421.7 115.7l2.5 1.5M347.7 138.8l33.2 19.1M413.3 120.9l-3.1 1.8"/>
</g>
<!-- layer: BORDER -->
<g fill="none" stroke="#000" stroke-width=".27">
<path d="M20 10.2h564v400h-564zM62.8 5.2v5M110.7 5.2v5M158.5 5.2v5M206.3 5.2v5M254.1 5.2v5M302 5.2v10M349.8 5.2v5M397.6 5.2v5M445.5 5.2v5M493.3 5.2v5M541.1 5.2v5"/>
<path d="M15 56.4h5M584 56.4h5M15 107.7h5M584 107.7h5M15 158.9h5M584 158.9h5M15 210.2h10M579 210.2h10M15 261.4h5M584 261.4h5M15 312.7h5M584 312.7h5"/>
<path d="M15 363.9h5M584 363.9h5M62.8 410.2v5M110.7 410.2v5M158.5 410.2v5M206.3 410.2v5M254.1 410.2v5M302 405.2v10M349.8 410.2v5M397.6 410.2v5M445.5 410.2v5M493.3 410.2v5"/>
<path d="M541.1 410.2v5"/>
</g>
<!-- layer: TITLEBLOCK -->
<path d="M404 363.2h180v47h-180zM404 373.2h180M428 363.2v10M462 363.2v47M523 363.2v47M462 383.2h122M523 400.2h61M533 400.2v10M569 400.2v10" fill="none" stroke="#000" stroke-width=".36"/>
<text font-size="7" x="463" y="393.7">Controller v2</text>
<g font-size="4.9">
<text x="463" y="371.7">Jonathan Jay</text>
<text x="497" y="371.7">2022-10-26</text>
<text x="571.7" y="408.8">9/22</text>
</g>
<g font-size="3.5">
<text x="37.9" y="8.9">1</text>
<text x="85.8" y="8.9">2</text>
<text x="133.6" y="8.9">3</text>
<text x="181.4" y="8.9">4</text>
<text x="229.3" y="8.9">5</text>
<text x="277.1" y="8.9">6</text>
<text x="324.9" y="8.9">7</text>
<text x="372.7" y="8.9">8</text>
<text x="420.6" y="8.9">9</text>
<text x="467.4" y="8.9">10</text>
<text x="515.3" y="8.9">11</text>
<text x="563.1" y="8.9">12</text>
<text x="16.3" y="32">A</text>
<text x="585.3" y="32">A</text>
<text x="16.3" y="83.3">B</text>
<text x="585.3" y="83.3">B</text>
<text x="16.2" y="134.6">C</text>
<text x="585.2" y="134.6">C</text>
<text x="16.2" y="185.8">D</text>
<text x="585.2" y="185.8">D</text>
<text x="16.3" y="237">E</text>
<text x="585.3" y="237">E</text>
<text x="16.4" y="288.3">F</text>
<text x="585.4" y="288.3">F</text>
<text x="16.1" y="339.6">G</text>
<text x="585.1" y="339.6">G</text>
<text x="16.2" y="390.8">H</text>
<text x="585.2" y="390.8">H</text>
<text x="37.9" y="413.9">1</text>
<text x="85.8" y="413.9">2</text>
<text x="133.6" y="413.9">3</text>
<text x="181.4" y="413.9">4</text>
<text x="229.3" y="413.9">5</text>
<text x="277.1" y="413.9">6</text>
<text x="324.9" y="413.9">7</text>
<text x="372.7" y="413.9">8</text>
<text x="420.6" y="413.9">9</text>
<text x="467.4" y="413.9">10</text>
<text x="515.3" y="413.9">11</text>
<text x="563.1" y="413.9">12</text>
</g>
<g font-size="2.5">
<text x="405" y="366">Dept.</text>
<text x="429" y="366">Technical reference</text>
<text x="463" y="366">Created by</text>
<text x="524" y="366">Approved by</text>
<text x="463" y="376">Document type</text>
<text x="524" y="376">Document status</text>
<text x="463" y="386">Title</text>
<text x="524" y="386">DWG No.</text>
<text x="524" y="403">Rev.</text>
<text x="534" y="403">Date of issue</text>
<text x="570" y="403">Sheet</text>
</g>
</svg>
